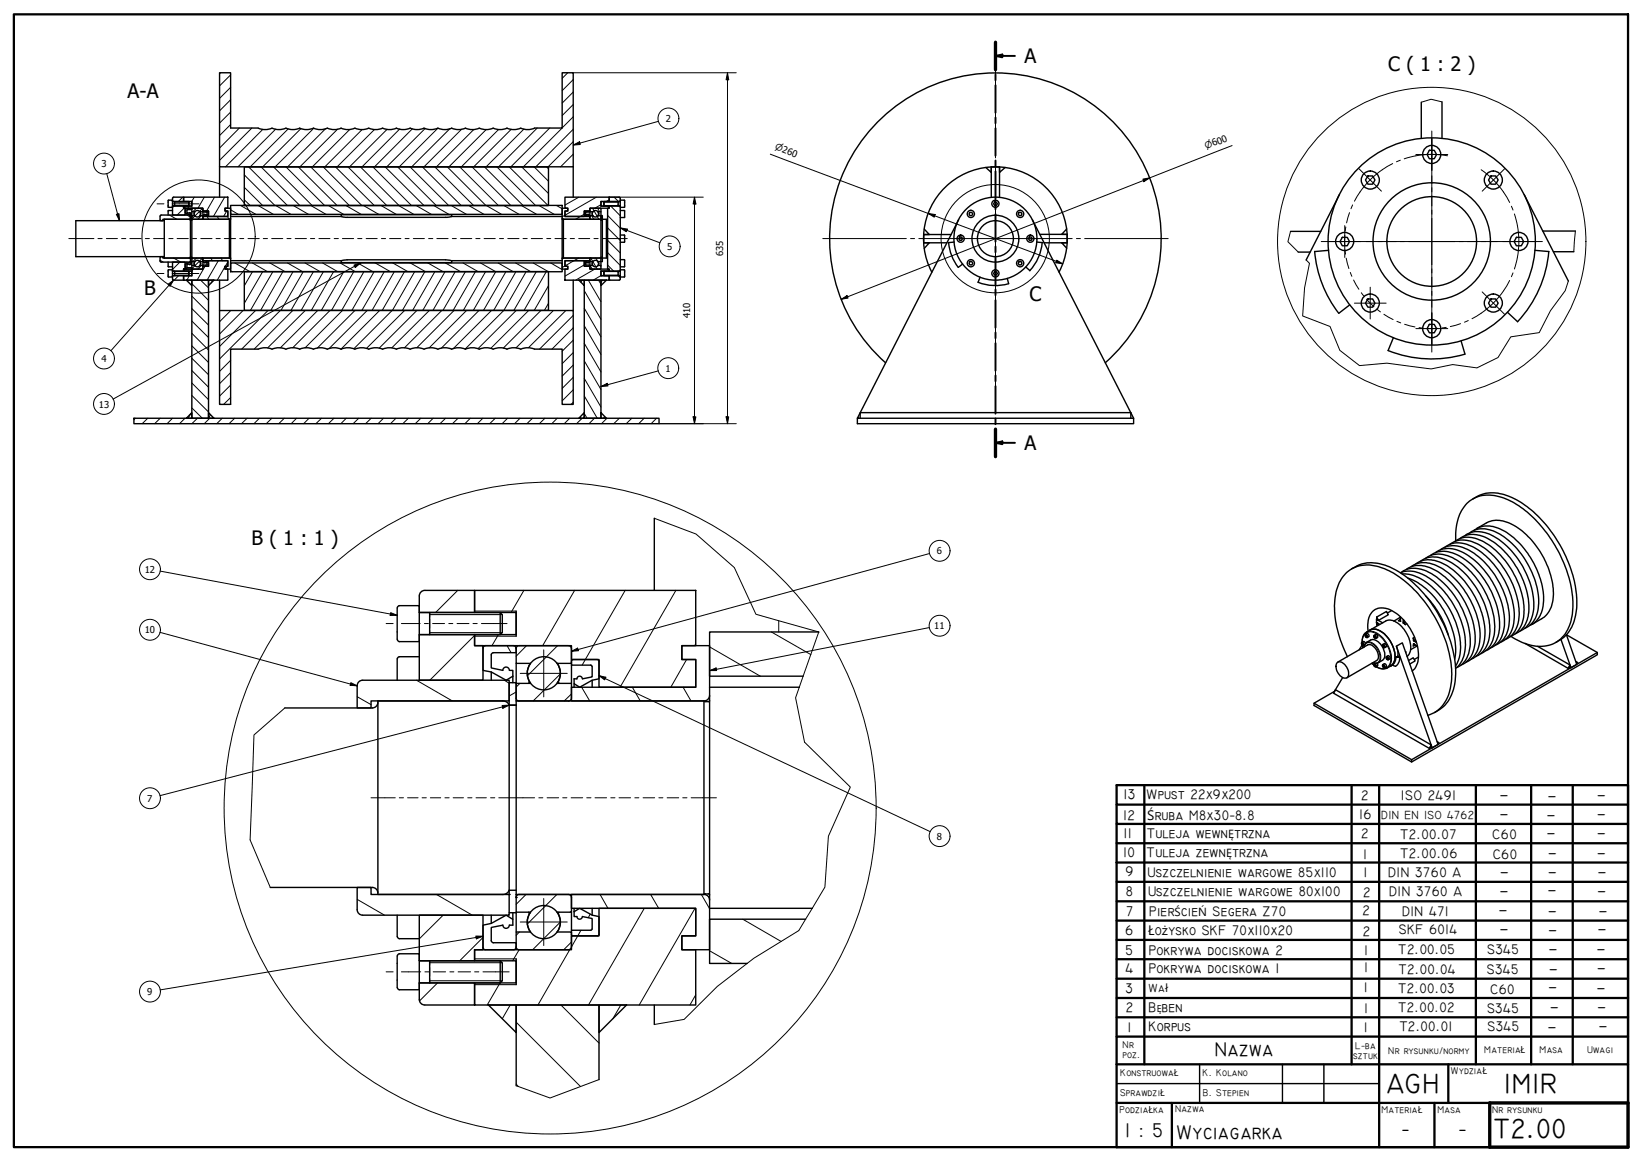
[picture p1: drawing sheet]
<svg xmlns="http://www.w3.org/2000/svg" width="594mm" height="420mm" viewBox="0 0 594 420" stroke-linecap="round" stroke-linejoin="round" font-family="sans-serif">
<!-- layer: Kreskowanie (ISO) -->
<g fill="none" stroke="#000" stroke-width=".36">
<path d="M79.7 26.3l-.3 .3M83.4 36.1l-4 4M83.4 31.6l-4 4M83.4 27.1l-4 4M205.4 26.3l-2 2.1M207.4 37.8l-4 4M207.4 33.3l-4 4M207.4 28.8l-4 4M83.4 45.1l-4 4M83.4 40.6l-4 4M86.6 46.3l-7.2 7.3M91.1 46.3l-11.7 11.7"/>
<path d="M95.1 46.8l-13.5 13.6M99.7 46.8l-13.6 13.6M104.3 46.7l-13.7 13.7M108.9 46.5l-13.8 13.9M113.5 46.4l-13.9 14M117.9 46.5l-13.8 13.9M122.1 46.8l-13.6 13.6M126.6 46.8l-13.6 13.6M131 46.9l-13.5 13.5M135.5 46.8l-13.5 13.6M140.1 46.8l-13.6 13.6M144.6 46.7l-13.6 13.7"/>
<path d="M149.2 46.6l-13.7 13.8M153.9 46.5l-13.9 13.9M158.4 46.4l-13.9 14M162.8 46.6l-13.8 13.8M167 46.8l-13.6 13.6M171.4 46.8l-13.5 13.6M175.9 46.9l-13.5 13.5M180.4 46.8l-13.5 13.6M185 46.8l-13.6 13.6M189.5 46.7l-13.6 13.7M194.4 46.3l-14 14.1M198.9 46.3l-14.1 14.1"/>
<path d="M207.4 51.3l-9.1 9.1M207.4 55.8l-4.6 4.6M207.4 46.8l-13.5 13.6M207.4 42.3l-18 18.1M57.9 79.5l.5 .4M61.3 77.8l2.6 1.6M62.9 74.5l-.5 .5M66.1 71.4l-1.6 1.5M66.6 71.4l-.2 .3M66.6 75.4l-2.5 2.4M67.7 77.8l1.2 .8M68.5 74.5l-.6 .9"/>
<path d="M69.4 78.8l-.5 .4M70.3 71.4l-1 1.5M71.1 75.4l-1.3 1.2M72.8 78.1l-1.2 1.3M73.3 75.4l-3.8 3.8M73.9 71.4l-2.3 4M74 77.6l-.3 .5M74.9 78.3l.6 1.1M77.6 71.4l-3.1 5.4M78.6 78.3l.6 1.1M81.3 71.4l-4.1 6.9M82 76.4l-1.1 1.9"/>
<path d="M82.3 78.3l.6 1.1M83.4 75.9l2.8 1.7M87 74.3l5.6 3.3M88.4 72.3l2.2 2.1M88.4 67.8l6.7 6.6M88.4 63.3l11.1 11.1M90 60.4l14 14M93.3 74.3l5.6 3.3M94.5 60.4l14 14M99 60.4l14 14M99.7 74.3l5.6 3.3M103.5 60.4l14 14"/>
<path d="M106 74.3l5.6 3.3M107.9 60.4l14.1 14M112.4 74.3l5.6 3.3M112.5 60.4l13.9 14M117 60.4l13.9 14M118.7 74.3l5.6 3.3M121.4 60.4l14 14M125.1 74.3l5.6 3.3M125.9 60.4l14.1 14M130.4 60.4l14 14M131.4 74.3l5.6 3.3M134.9 60.4l14 14"/>
<path d="M137.8 74.3l5.6 3.3M139.4 60.4l14 14M143.9 60.4l14 14M144.1 74.3l5.6 3.3M148.4 60.4l14 14M150.5 74.3l5.6 3.3M152.8 60.4l14.1 14M156.8 74.3l5.6 3.3M157.4 60.4l14 14M161.9 60.4l13.9 14M163.2 74.3l5.6 3.3M166.4 60.4l13.9 14"/>
<path d="M169.5 74.3l5.6 3.3M170.8 60.4l14 14M175.3 60.4l14 14M175.9 74.3l5.6 3.3M179.8 60.4l14 14M182.2 74.3l5.6 3.3M184.3 60.4l14 14M188.6 74.3l5.6 3.3M188.8 60.4l9.6 9.6M193.3 60.4l5.1 5.2M194.9 74.3l5.6 3.3M197.8 60.4l.6 .7"/>
<path d="M201.3 74.3l2.1 1.2M207.4 60.2l-.1 .2M209.4 71.4l-5 2.8M211.4 77.5l-3.1 1.9M211.5 76.4l.4 .5M212.7 77.6l.5 .5M214.1 78.1l.7 1.3M214.4 75.4l2.3 4M215.8 71.4l-12.4 7.1M216.2 75.4l.7 1.2M217.4 74.1l-2.2 1.3M217.4 78.7l.5 .3"/>
<path d="M219.8 78l4.6 4.6M220.4 72.3l-1.1 .6M220.9 74.5l3.5 3.6M222.2 71.4l1.6 1.5M57.9 94.2l1.2 .6M62.8 93.4l2.6 1.4M64.6 99.7l-1.5 1.7M65.1 94.8l-2.7 2.7M66.4 98l-.2 .1M67 96.4l.6 1M68.5 99.7l-.9 1.8M69.9 97.4l-.5 .8"/>
<path d="M71.1 93.4l-1.3 1.3M72.8 96.1l-1.2 1.3M73.3 93.4l-3.8 3.8M74.4 95.9l-3.1 5.5M75.1 94.8l-.2 .3M76.3 93.4l.5 .9M79 94.3l-4.1 7.1M79.9 93.4l.6 .9M81.4 96.5l-2.8 4.9M81.7 96.4l.5 1M82.4 94.8l-.9 1.6M83.4 98l.7 .3"/>
<path d="M85 95.2l5.5 3.1M91.3 95.2l5.5 3.1M91.4 98.3l-3 5.1M95.1 98.3l-6.7 11.5M97.7 95.2l5.5 3.1M98.7 98.3l-8.1 14M102.4 98.3l-8.1 14M104 95.2l5.5 3.1M106 98.3l-8 14M109.7 98.3l-8 14M110.4 95.2l5.5 3.1M113.4 98.3l-8.1 14"/>
<path d="M116.7 95.2l5.5 3.1M117 98.3l-8 14M120.7 98.3l-8.1 14M123.1 95.2l5.5 3.1M124.4 98.3l-8.1 14M128 98.3l-8 14M129.4 95.2l5.5 3.1M131.7 98.3l-8.1 14M135.4 98.3l-8.1 14M135.8 95.2l5.5 3.1M139.1 98.3l-8.2 14M142.1 95.2l5.5 3.1"/>
<path d="M142.7 98.3l-8.1 14M146.4 98.3l-8.1 14M148.5 95.2l5.5 3.1M150.1 98.3l-8.1 14M153.7 98.3l-8.1 14M154.8 95.2l5.5 3.1M157.4 98.3l-8.1 14M161 98.3l-8 14M161.2 95.2l5.5 3.1M164.7 98.3l-8 14M167.5 95.2l5.5 3.1M168.4 98.3l-8.1 14"/>
<path d="M172 98.3l-8 14M173.9 95.2l5.5 3.1-8.1 14M175.7 98.3l-8.1 14M180.2 95.2l5.5 3.1M183.1 98.3l-8.2 14M186.6 95.2l5.5 3.1M186.7 98.3l-8.1 14M190.4 98.3l-8.1 14M192.9 95.2l5.5 3.1M194.1 98.3l-8.2 14M197.7 98.3l-8.1 14M199.3 95.2l4.1 2.4"/>
<path d="M209.4 93.4l-6 3.4M211.4 95.9l-7 4M211.9 94.8l.2 .2M213 95.9l.4 .4M213.5 96.1l.7 1.3M213.7 93.4l2.4 4M215.2 97.4l-6.9 4M215.6 93.4l.9 1.6M217.2 96.1l.2 .4M217.4 99.7l-2.8 1.7M219.8 82.5l4.6 4.5M219.8 95.9l2.3 2.2"/>
<path d="M219.8 91.4l4.6 4.7M219.8 87l4.6 4.5M220.4 98l-.2 .1M223.6 99.7l.8 .9M69.4 116.2l6 6M69.4 111.7l6 5.9M69.4 107.2l6 6M69.4 102.7l6 6M72.6 101.4l2.8 2.8M77 101.4l-.6 .9M82.4 101.1l-.1 .3M83.5 112.4l-4.1 4"/>
<path d="M87.9 112.4l-8.5 8.5M92.5 112.4l-13.1 13M97 112.4l-17.6 17.5M101.4 112.4l-14 13.9M105.9 112.4l-14 13.9M110.4 112.4l-13.6 13.5M114.9 112.4l-13.5 13.5M119.4 112.4l-13.5 13.4M123.9 112.4l-13.5 13.5M128.4 112.4l-13.6 13.6M132.8 112.4l-13.7 13.8M137.4 112.4l-14 13.9"/>
<path d="M141.9 112.4l-13.9 13.8M146.4 112.4l-13.8 13.7M150.8 112.4l-13.6 13.6M155.3 112.4l-13.6 13.5M159.8 112.4l-13.5 13.5M164.3 112.4l-13.5 13.4M168.8 112.4l-13.5 13.5M173.3 112.4l-13.6 13.6M177.8 112.4l-13.8 13.8M182.2 112.4l-13.9 13.9M186.8 112.4l-13.9 13.8M191.3 112.4l-13.8 13.7"/>
<path d="M195.7 112.4l-13.6 13.6M198.4 103.4l-5.1 8.9M198.4 109.8l-1.4 2.5M200.2 112.4l-13.5 13.5M204.7 112.4l-13.5 13.4M207.4 118.7l-7.7 7.6M207.4 114.2l-12.2 12.1M210.6 101.4l-.4 .7M211.4 117.9l6 10.3M211.4 111.5l6 10.4M211.4 105.2l6 10.3M212.9 101.4l4.5 7.8"/>
<path d="M216.5 101.4l.9 1.4M217.9 101.4l-.5 .9M220.4 101l.3 .4M69.4 138.6l6 6M69.4 134.1l6 6M69.4 129.6l6 6M69.4 125.1l6 6.1M69.4 120.6l6 6.1M83.4 134.9l-4 4M83.4 139.4l-4 4M83.4 130.4l-4 4M207.4 132.1l-4 4"/>
<path d="M207.4 127.6l-4 4M207.4 136.6l-4 4M207.4 123.1l-4 4M211.4 136.9l6 10.4M211.4 130.6l6 10.3M211.4 124.2l6 10.4M49 151.4l-.5 .5M53.5 151.4l-2.1 1.9M58 151.4l-2.1 1.9M62.4 151.4l-1.9 1.9M66.9 151.4l-1.9 1.9M69 149.8l-.9 1.6"/>
<path d="M69.4 147.6l3.8 3.8M69.4 143.1l6 6M71.4 151.4l-2 1.9M75.9 151.4l-2 1.9M76.1 150.1l-.7 1.3M80.4 151.4l-2 1.9M83.4 143.9l-2.5 2.4M84.9 151.4l-2 1.9M89.4 151.4l-2 1.9M93.9 151.4l-2 1.9M98.4 151.4l-2.1 1.9M102.9 151.4l-2.1 1.9"/>
<path d="M107.3 151.4l-2 1.9M111.8 151.4l-1.9 1.9M116.3 151.4l-2 1.9M120.8 151.4l-2 1.9M125.3 151.4l-2 1.9M129.8 151.4l-2 1.9M134.3 151.4l-2 1.9M138.7 151.4l-1.9 1.9M143.3 151.4l-2 1.9M147.8 151.4l-2.1 1.9M152.3 151.4l-2.1 1.9M156.7 151.4l-2 1.9"/>
<path d="M161.2 151.4l-2 1.9M165.7 151.4l-2 1.9M170.2 151.4l-2 1.9M174.7 151.4l-2 1.9M179.2 151.4l-2 1.9M183.6 151.4l-1.9 1.9M188.2 151.4l-2 1.9M192.7 151.4l-2.1 1.9M197.2 151.4l-2.1 1.9M201.6 151.4l-2 1.9M206.1 151.4l-1.9 1.9M207.4 145.6l-.8 .7"/>
<path d="M207.4 141.1l-4 4M210.6 151.4l-2 1.9M211.4 149.6l1 1.8M211.4 143.3l4.7 8.1M211.4 150.7l-.3 .7M215.1 151.4l-2 1.9M218.8 150.7l-.4 .7M219.6 151.4l-2 1.9M224.1 151.4l-2 1.9M228.6 151.4l-2 1.9M233 151.4l-1.9 1.9M237.6 151.4l-2 1.9"/>
<path d="M165.6 213.7l-8 8M189.5 213.7l-4.6 8M207.9 213.7l-11.6 20M226.2 213.7l-15.6 27M244.5 213.7l-20.2 35M171.7 230l-16.2 16.2M180.3 229.7l-2.3 4M183.5 233.7l1.4 2.5M190.5 233.7l-3.7 3.8M201.7 233.7l-10.9 10.9M206.8 239.9l-.3 .2M248.4 238.7l-5.7 10"/>
<path d="M251.7 233l-.4 .7M256.7 234.1l18.4 10.6M279.1 228.7l14.3 8.2M129.2 252.1l5 2.9M150.7 246.2l12.9 7.5M182.4 246.2l1.8 1M186.8 250.4l-2.6 1.5M188.1 247.3l-1.3 1.3M202.7 243.9l-9.8 9.8M206.8 251.1l-2.6 2.6M207.7 245.7h.1M210.4 248.7l3 5"/>
<path d="M228.8 248.7l2.8 5M247.1 248.7l2.9 5M129.2 325.5l9.9 5.7M157.9 323.7l13 7.5M160.3 331.2l-8.6 8.6M174.8 339.3l-8.5 8.4M187.9 337.3l-1.1 1.2M190.3 323.7l-3.5 3.6M201.5 323.7l-10.7 10.7M202.7 333.7l-10 10M206.8 329.7l-.5 .4M210.2 336.7l-3.4 6"/>
<path d="M213.6 330.8l-.7 1.3M217.1 323.7l2.9 5M233.1 328.7l-20.2 35M235.4 323.7l2.9 5M251.5 328.7l-20.2 35M253.7 323.7l3 5.1M268.7 332.7l13.9 8M158.3 355.7l-6.5 6.5M180.9 355.7l-4.6 8M187.8 343.7l-2.3 4M206.1 343.7l-11.5 20M206.8 340.9l-2.8 2.8"/>
<path d="M246.7 343.3l.3 .4M256.7 344.1l8 4.6M184.6 363.7l-2.9 5M186.8 369.9l23.3 23.3M202.9 363.7l13.8 13.8M224.6 363.7l-2.9 5M251.7 360l-2.1 3.7M186.8 392.3l.8 .9"/>
</g>
<!-- layer: Widoczne (ISO) -->
<g fill="none" stroke="#000" stroke-width=".51">
<path d="M514.2 37v13.1M521.7 36.9v13.2M93.4 46.3h-10v-20h-4v34.1h128v-34.1h-4v20h-10M93.4 46.4l1.4 .4h2.2a2.56 2.56 0 0 1 2.8 0h2.2l1.4-.4M103.5 46.4l1.4 .4h2.1a2.46 2.46 0 0 1 2.8 0h2.2a2.56 2.56 0 0 1 2.8 0h2.2a2.56 2.56 0 0 1 2.8 0h2.2l1.4-.4M123.4 46.4l2.9 .5 2.1-.5M128.4 46.4l1.4 .4h2.2a2.56 2.56 0 0 1 2.8 0h2.2l1.4-.4M138.4 46.4l2.9 .5 2.1-.5M143.4 46.4l1.4 .4h2.2a2.56 2.56 0 0 1 2.8 0h2.2a2.56 2.56 0 0 1 2.8 0h2.2l1.4-.4M158.4 46.4l2.9 .5 2.1-.5M163.4 46.4l1.4 .4h2.2a2.56 2.56 0 0 1 2.8 0h2.2a2.56 2.56 0 0 1 2.8 0h2.2a2.56 2.56 0 0 1 2.9 0h2.1a2.46 2.46 0 0 1 2.8 0h2.2a2.56 2.56 0 0 1 2.8 0h2.2l1.4-.4M517.1 54.4h1.8l.8 1.5-.8 1.5h-1.8l-.8-1.5z"/>
<path d="M58.3 77.8h10.6v1.6h-10v.5h-1v-1.7l.4-.4M59 79.9h-31.6v13h31.6M59.4 79.4l-.4 .5M62.4 72.9h.1M62.4 74.5h4v.9h.6v2.4h-4.6zM62.4 72.9v-.5l-1.6 .2 .1 2.4h1.5v-.4M62.4 72.9h5.9l.1 .2-.1 1.4h-5.9M62.4 76.2h-1.5l-.1 1.6M62.5 74.5l-.1 .1M62.8 71.4l-.4 .4v1.1h4v-1.5h-3.6M66.4 71.4h16v4h-1v1h1v1.9h-7v-1.9h-2v-1h-7v-.9h3v-1.6h-3zM67.2 75.4l-.2 1.7 1.7 .7 .5-.2"/>
<path d="M67.2 75.4h2.2v.5l-1.8 .1v.9l1.6 .2v.5M67.6 77.3v.5M68.9 79.7h.5M68.9 79.7v13.7M68.9 79.6l-.4-.2h-9.1v14h9.1l.4-.4 .5 .1M69.2 77.6v.4M69.4 79.4v15.3h1.1l-.3 .7 .3 .7h-1.1l.1 1.2h3.8l.1-1.2h-1.1l.3-.7-.3-.7h1.1v-1.1M69.4 79.4v-1.4h-.5v1.7M69.4 72.9v1.8M69.4 76.6v1.4M69.4 79.4h13.6M69.6 79.4l-.2-.2v-1.1h1.1l-.3-.7 .3-.8h-1.1v-1l.3-.2h3.6l.1 1.2h-1.1l.3 .8-.3 .7h1.1v1.1l-.2 .2"/>
<path d="M70.4 78l-.1 .1M72.4 78l.1 .1M73.4 76.8v1.3M73.6 78.1v.2M73.8 77.7l.2-.2 .2 .2M73.9 77.8h-.3v.3l.4 .2 1.4-.5v-1.4h-2v.4h1.5v.8l-.7 .2M74.9 77.8v.5M79.4 60.4v11M83.4 79.3l-.4 .1 .1 13.9M83.4 74.3h120v3.3h-120zM83.4 78.3v-2.9h-2v1h1v1.9h-9v1.1h9.6M83.4 78.3v16"/>
<path d="M83.4 78.3h40M83.4 78.9l-.4 .5M88.4 60.4h110v14h-110zM123.4 78.3l1.6 .4h36.9l1.5-.4M123.4 78.3l.2-.6h39.7l.1 .6M163.4 78.3h40M203.4 78.9l.4 .5M203.4 78.3v-2.9h2v1h-1v1.9h9v1.1h-9.6M203.4 78.3v16M203.4 79.3l.3 .1M203.8 79.4h-.1M203.8 79.4h13.6"/>
<path d="M203.8 79.4v14M203.8 79.4h.1M204.4 71.4h16v1.5h-3v1.6h3v.9h-7v1h-2v1.9h-7v-1.9h1v-1h-1zM207.4 60.4v11M211.4 76.4v1.4l1.4 .5 .4-.2M211.9 77.8v.5M212.6 77.7l.2-.2 .2 .2M213 77.8l.2 .3M213.2 78.1v.2M213.3 76.4l-1.8 .1M213.3 76.4l.1 .4h-1.5v.8l.7 .2M213.4 76.8v1.3"/>
<path d="M214.4 78l-.1 .1M216.4 76.6l.2 .8-.2 .7M216.4 76.6h1v-1.2h-3.9l-.1 1.2h1l-.2 .8 .3 .7h-1.1v1.1l.2 .2M216.4 78.1h1l-.2 1.3M216.4 78l.1 .1M217.4 79.4v15.3h-1M217.4 79.4v-1.4h.5v1.4M217.4 72.9v1.8M217.4 76.6v1.4M217.4 79.7h.5M217.9 79.4v15.3h-.5v1.4M217.9 79.4h1.5v14h-1.5"/>
<path d="M220.4 74.5h4v23.6h-4v-.7h-.6v-22h.6zM224 71.4l.4 .4v1.1h-4v-1.5h3.6M224.4 74.5v.1M224.4 72.9v-.5l1.6 .2-.1 2.4h-1.5v-.4M224.4 72.9h-5.8l-.2 .2 .2 1.4h5.8M224.4 76.2l1.6 .1-.1 2.4h-1.5M224.4 72.9h.1M346.8 79.5l-36.6 71.9h99.9v1.9h-99.9v-1.9M350.9 76.9h.7l.4 .5-.4 .6h-.7l-.3-.6zM358.6 60.4h3v11M358.6 60.4v2l-1.9-1.8M358.6 60.4v11"/>
<path d="M359.9 73.1h.6l.4 .7-.4 .5h-.6l-.4-.5zM361.6 60.4v2l2.1-1.8M368.7 76.9h.7l.4 .5-.4 .6h-.7l-.3-.6zM373.5 79.5l36.6 71.9M484.6 70.4l-12 23.7M494.9 63.7h1.7l.9 1.4-.9 1.6h-1.7l-.9-1.6zM539.4 63.7h1.7l.9 1.4-.9 1.6h-1.7l-.9-1.6zM551.4 70.4l16 31.3M58.3 94.8h10.6v-1.4h-10v-.5h-1v1.5l.4 .4M59 92.8l.4 .4M60.8 97.8l1.6-.2v.5M60.8 97.8l.1 2.4h1.5v-.4"/>
<path d="M60.8 94.8l.1 1.7 1.5 .1M62.4 98.1h.1M62.4 94.8h4.6v2.6h-.6v.7h-4zM62.4 98.1h5.9l.1 .2-.1 1.4h-5.9M62.5 99.7l-.1 .1M66.4 97.4h7v-1h2v-2.1h7v2.1h-1v1h1v4h-16v-1.7h3v-1.6h-3zM67.6 94.8v.7M68.5 95.5l-.9 .2 .1 1.1 1.7 .1v.4l-2.2 .1M68.5 95.6l.2 .2 .2-.2M68.9 94.7h.5v1.4M69 95.5l.2-.3-.5-.4-1.7 .7 .2 1.9M69.2 94.7v.5"/>
<path d="M69.4 98v1.9M69.4 93.4h13.6M69.6 93.3l-.2 .2M70.3 94.7l.1 .1M72.5 94.7l-.1 .1M73.2 93.3l.2 .2M73.4 94.7v1.2M73.6 94.6v.4l.4 .2 .2-.3 .7 .2v.8M73.6 94.6l.4-.3 1.4 .7v1.3h-2v-.4l1.5-.1M73.6 94.3v.3M74.9 94.3v.5M83 93.4h-9.6v.9h9v2.1h-1v1h2v-3.1"/>
<path d="M83 93.3l.4 .4M83 93.3l.4 .1M83.4 95.2h120v3.1h-120zM83.4 94.3h40M88.4 98.3h110v14h-110zM123.4 94.3l2-.3h36l2 .3M123.4 94.3l.2 .7h39.7l.1-.7M163.4 94.3h40M203.7 93.3l-.3 .1M203.7 93.3h.1M203.8 93.3v.1M203.8 93.3l-.4 .4"/>
<path d="M203.8 93.4h9.6v.9h-9v2.1h1v1h-2v-3.1M203.8 93.4h13.6M204.4 94.3h7v2.1h2v1h7v.7h-3v1.6h3v1.7h-16v-4h1v-1h-1zM211.5 96.3l1.8 .1M211.9 95.9v-.8l.7-.2 .2 .3 .4-.2v-.4l-.4-.3-1.4 .7v1.2M211.9 94.3v.5M211.9 95.8l1.5 .1-.1 .5M213.2 94.3v.3M213.4 93.6v1.1h1l-.2 .7 .3 .7h-1.1l.1 1.2h3.9v-1.2h-1M213.4 94.7v1.2M213.6 93.3l-.2 .2M214.3 94.7l.1 .1"/>
<path d="M216.4 94.7l.2 .7-.2 .7M216.5 94.7l-.1 .1M217.2 93.3l.2 .2M217.4 98v1.9M217.4 93.1h.5M224.4 99.7v.1M224.4 98.1h-5.8l-.2 .2 .2 1.4h5.8M224.4 85.1h1.6v2.4M224.4 94l1.6 .1-.1 2.4-1.5 .1M224.4 98.1h.1M226 87.5l-1.6 .2M226 97.8l-.1 2.4h-1.5v-.4"/>
<path d="M226 97.8l-1.6-.2v.5M334.2 87.9h2l-1.8 2M334.2 87.9h8.4M334.4 82.9l1.8 2h-2M337.1 98.5a26 26 0 0 1 23-38.1 26 26 0 0 1 23.1 38.1M344.1 84.9h-9.9v3M345.2 87.6l-2 .2a17 17 0 0 0 3.5 8.9l1.6-1.2M347.2 85.8h.7l.3 .5-.3 .7h-.7l-.3-.7zM350.9 94.7h.7l.4 .6-.4 .6h-.7l-.3-.6zM359.9 98.3h.6l.4 .7-.4 .5h-.6l-.4-.5zM368.7 94.7h.7l.4 .6-.4 .6h-.7l-.3-.6zM371.2 96.6l1.4 1.4"/>
<path d="M372.4 85.8h.7l.3 .5-.3 .7h-.7l-.3-.7zM375.1 87.6l2 .2a17 17 0 0 1-4.6 10.2M376.2 84.8h9.9v3.1h-8.3M386 82.8l-1.9 2h2M386.1 87.9h-2l1.9 1.9M466.9 83.7h10.9M469.7 91.2h4.3M480.7 90.6l-5.1 .4a42.5 42.5 0 0 0 8.7 22.3M485.6 85.9h1.8l.9 1.5-.9 1.5h-1.8l-.8-1.5zM548.6 85.9h1.8l.8 1.5-.8 1.5h-1.8l-.8-1.5zM555.4 90.6l5 .4M558.2 83.6h11.8"/>
<path d="M560.4 91a42.5 42.5 0 0 1-11.3 25.4M562 91.1h7.4M62.8 101.4l-.4-.4v-1.3h4v1.7h-3.6M67.4 101.4h2v2zM69.4 101.4h6v50h-6zM75.4 101.4h2l-2 2zM79.4 101.4v11M207.4 101.4v11M209.4 101.4h2v2zM211.4 101.4h6v50h-6zM217.4 101.4h2l-2 2zM224 101.4l.4-.4v-1.3h-4v1.7h3.6"/>
<path d="M354.6 100.3l-.8 1.8a17 17 0 0 0 11.1 .6l-.5-1.9M488.3 110.3l-3.9 3.1M494.9 108.2h1.7l.9 1.5-.9 1.5h-1.7l-.9-1.5zM517.1 117.4h1.8l.8 1.5-.8 1.5h-1.8l-.8-1.5zM539.4 108.2h1.7l.9 1.5-.9 1.5h-1.7l-.9-1.5zM545.4 113l3.7 3.4M103.4 126.4l-1.4-.5h-2.2a2.56 2.56 0 0 1-2.8 0l-1.4-.1-2.2 .5h-10v20h-4v-33.9h128v33.9h-4v-20h-10l-2.1-.5-1.5 .1a2.56 2.56 0 0 1-2.8 0h-2.2a2.46 2.46 0 0 1-2.8 0h-2.1a2.56 2.56 0 0 1-2.9 0h-2.2a2.56 2.56 0 0 1-2.8 0h-2.2a2.56 2.56 0 0 1-2.8 0h-2.2l-1.4 .5M123.4 126.4l-1.4-.5h-2.2a2.56 2.56 0 0 1-2.8 0h-2.2a2.56 2.56 0 0 1-2.8 0h-2.2a2.46 2.46 0 0 1-2.8 0h-2.1l-1.4 .5M128.4 126.4l-2.9-.6-2.1 .6M138.4 126.4l-1.4-.5h-2.2a2.56 2.56 0 0 1-2.8 0h-2.2l-1.4 .5M143.4 126.4l-2.8-.6-2.2 .6M158.4 126.4l-1.4-.5h-2.2a2.56 2.56 0 0 1-2.8 0h-2.2a2.56 2.56 0 0 1-2.8 0h-2.2l-1.4 .5"/>
<path d="M163.4 126.4l-2.8-.6-2.2 .6M320.4 131.3a60 60 0 0 1-3.5-86.5 60 60 0 0 1 86.5 0 60 60 0 0 1-3.5 86.5M504.1 122.2l-1.9 4.7a42.5 42.5 0 0 0 27.8 1.3M528.6 123.4l1.4 4.8M48.5 151.4h189.9v1.9h-189.9zM69.4 149.3v2.1h-2zM75.4 149.3l2 2.1h-2zM211.4 149.3v2.1h-2zM217.4 149.3l2 2.1h-2zM311.2 151.4v-2.1h97.9v2.1M236.7 187.6v26.1M521.1 199a9.1 9.1 0 0 1 10.4 .1 31.3 31.3 0 0 1 14.6 25.4 9.1 9.1 0 0 1-5.1 9"/>
<path d="M522.9 198a9 9 0 0 1 9.7-.2 30.7 30.7 0 0 1 15.2 26.3 8.8 8.8 0 0 1-5 8.4M524.6 197a9 9 0 0 1 9.8-.2 30.7 30.7 0 0 1 15.2 26.3 8.8 8.8 0 0 1-5 8.3M526.4 195.9a9 9 0 0 1 9.8-.2 30.5 30.5 0 0 1 15.2 26.3 9 9 0 0 1-5 8.4M526.7 195.7a16.9 16.9 0 0 1 5-14.4 13.7 13.7 0 0 1 14.7 0 44.4 44.4 0 0 1 19.1 21.9 34.4 34.4 0 0 1 2.8 22 11.5 11.5 0 0 1-15.5 8l-2.3-.8-3.8-2.1M528.2 194.9a9.4 9.4 0 0 1 11 .5 30.6 30.6 0 0 1 13.9 25.6 9 9 0 0 1-5 8.4M530 193.9a9.4 9.4 0 0 1 11 .5 30.8 30.8 0 0 1 13.9 26.3 8.8 8.8 0 0 1-5 7.7M531.7 192.9a9.1 9.1 0 0 1 10.4 .1 30.7 30.7 0 0 1 14.5 26 9 9 0 0 1-5 8.4M532.9 180.6a14 14 0 0 1 15-.1 45.9 45.9 0 0 1 20.9 26.8 28 28 0 0 1-.2 19.7 12.1 12.1 0 0 1-5.7 5.5M533.5 191.8a9.8 9.8 0 0 1 11 .5 31 31 0 0 1 13.9 25.7 9 9 0 0 1-5 8.4M534.4 191.2l3.4-2a11 11 0 0 1 11.5 1.9 30.8 30.8 0 0 1 12.7 24.8 9.6 9.6 0 0 1-4.2 8l-3.4 2M153.7 213.7l-1.4 .5-.6 1.5M153.7 213.7h18v8h-20v-6"/>
<path d="M171.7 213.7h80v20h-5v5h5v10h-35v-10h-9.9v-5h-35.1v-4h15.1v-8h-15.1zM489 205.8a14.6 14.6 0 0 1 15.9 .4 46.5 46.5 0 0 1 21.8 37.7 14.7 14.7 0 0 1-7.7 14M506.7 207.3a11.1 11.1 0 0 1 11 2.4 31.1 31.1 0 0 1 12.5 24.3l-.1 .7a9.1 9.1 0 0 1-3.5 7.2M507 207.2a9.5 9.5 0 0 1 11 .4 31 31 0 0 1 13.9 26.4 8.8 8.8 0 0 1-5 7.7M507.3 207.7a17.5 17.5 0 0 1 13.2 7.2 29.3 29.3 0 0 1 7.8 21.7l-.7 2.5-1 2M508.8 206.1a9.7 9.7 0 0 1 10.9 .5 30.8 30.8 0 0 1 14 26.4 8.7 8.7 0 0 1-5.1 7.6M509.3 209.2a27.1 27.1 0 0 1 14.8 15.1 23.6 23.6 0 0 1 2.2 14.2M510.5 205.1a9.7 9.7 0 0 1 11 .5 31 31 0 0 1 13.9 25.6 9 9 0 0 1-5 8.4M512.3 204.1a9.8 9.8 0 0 1 11 .5 31 31 0 0 1 13.9 25.6 9 9 0 0 1-5 8.4M514 203.1a9.7 9.7 0 0 1 11 .5 30.9 30.9 0 0 1 14 25.6 9 9 0 0 1-5 8.4M515.8 215.6a34.8 34.8 0 0 1 8.1 14.1M515.8 202a9 9 0 0 1 10.4 .2 30.4 30.4 0 0 1 14.5 26.7 8.8 8.8 0 0 1-5 7.7"/>
<path d="M517.6 201a8.9 8.9 0 0 1 9.7-.2 30.4 30.4 0 0 1 15.2 27.1 8.6 8.6 0 0 1-5 7.6M519.4 200a9.1 9.1 0 0 1 10.3 .1 31.2 31.2 0 0 1 14.6 26.1 9.3 9.3 0 0 1-4.5 8.1l-.6 .2M151.7 229.7h20v4h3.1v12.5h-23.1zM151.7 237.7h-7.1l-.6 .2-.2 .6-.1 7.7M151.8 221.7l-.1-2.5h-7.1l-.8 .5-.1 11.7 .3 .6 .6 .2h7.1v-2.4M151.8 229.7l-.1 .1M151.8 221.7h29.2l.7 .8v6.4l-.7 .8h-29.2M174.8 234.5v8.1l2.9 .6 5.4 3 2.4-1.5M175.5 233.7h10.4M175.5 233.7l-.5 .3-.2 .5M178.5 236.2l-.5 .2-.3 .6v4.7l4.2 .9a1.17 1.17 0 0 1 1.2-1.2 1.17 1.17 0 0 1 1.2 1.2M185.9 233.7l.6 .3 .2 .5"/>
<path d="M186.8 234.8v5.3h5.1a6.1 6.1 0 0 0 .1 7.2h-5.2v5.3M186.8 234.5v1.7h-8.3M186.8 221.1v9.1M187.8 233.7l-.7 .2-.4 .9M187.8 233.7h17.8M205.6 233.7l.7 .2 .4 .5 .1 5.7h-5.2a6 6 0 0 1 0 7.2h5.2v5.3M206.8 239.2v1.5h6.9l.5 .5M216.2 238.7h-9l-.4 .5M216.2 238.7l.5 .5M216.7 239.2v6.5l-2.5 .5-4.5 2.5-2-1.3v-1.7h1a.98 .98 0 0 1 1-1 .98 .98 0 0 1 1 1M296.2 228.7h-39.5v16h33.9M483.8 239.8a2.28 2.28 0 0 1 3.2 1.3 3.1 3.1 0 0 1 .2 4.2 3.9 3.9 0 0 1-3.8-4.1z"/>
<path d="M484 239.6l10.8-6.2a3.6 3.6 0 0 1 3.8 3.3 1.96 1.96 0 0 1-.6 2.4l-10.7 6.2M487.5 237.7a37.1 37.1 0 0 1-4.1-23.3 11.5 11.5 0 0 1 16.1-9.1 36.9 36.9 0 0 1 17.5 14.6 43 43 0 0 1 8.1 26.6 13.3 13.3 0 0 1-7.3 11.9l-1.2 .5M492.8 232.6l.3 1.8M492.8 233.4l-1.1 1.8M492.9 232.8l.2 .1v.5l-.2-.1zM493 232.8l-.2 .2M493.1 232.9v.2M493.2 233.1l-.3 .2M493.5 234.2l.6-1.4 1.8-1.2a3.7 3.7 0 0 1 4.2 2.3 3.9 3.9 0 0 1 0 5.1l-2.1 1.1-1.2-.3M494 229.7l.7-.4 .7 .9-1 .5-.5-.5zM494 232.8l-.6-.7-.6 .4a.7 .7 0 0 0-.1 .7 .7 .7 0 0 0 .7 .4l.3-.2M494.2 229.8l.2 .7-.2-.1z"/>
<path d="M494.3 229.9l-.2 .1M494.4 230l.1 .2M494.5 230.2l-.3 .2M495 228.5a7.7 7.7 0 0 1 2.4-7.9 7.3 7.3 0 0 1 7.9 1.4 19.1 19.1 0 0 1 7.6 17.9 5.3 5.3 0 0 1-2 3M495.7 228l-1.3 .8a3.9 3.9 0 0 0-1.6 3.7M495.7 228a5.5 5.5 0 0 1 6.3 2.6 9.8 9.8 0 0 1 2.3 9.2l-1.1 1.2M495.7 228l5.6-3.2a4.8 4.8 0 0 1 5.7 1.8 10.3 10.3 0 0 1 3 9.7l-.9 1.3M497.1 230l.8-.4 .5 .4 .1 .6-.9 .5-.5-.6zM497.3 230.2l.3 .6-.3-.1zM497.4 230.2l-.2 .2M497.6 230.3v.2M497.6 230.5l-.3 .2"/>
<path d="M498 225.3v-1.2l2.3 1.3M498 225.3l.7 .4-.6 .5M498 225.3l.1 .9M498 225.3l1.2 .7M498.1 223.3l-.1 .8 .7 .4M498.1 223.3l3.5-2 .7 1.2-3.6 2M498.1 223.3l.6 1.2M498.8 225.8l-.7 .4M500.2 233.3l.8-.4 .5 .4 .1 .7-1 .4zM500.5 233.5l.3 .2v.5zM500.6 233.6l-.2 .1M500.7 233.7l.1 .1"/>
<path d="M500.8 233.8l-.3 .2M501.8 237.9l.4 .5-.2 .1-.2-.1zM501.9 238l-.3 .1M502 238l-.2 .4M503.5 221l-1.5 .8M505.1 237.8l.7-.3 .7 .4zM505.1 237.8l-.1 .8a2.82 2.82 0 0 1-1.3 2.1M505.2 233.8l.5 1.4 .1 2.3M505.2 233.8l2.2-1.2 12.9 36.8-2.1 1.2zM506 224.6l.7-.6v.8zM506.5 237.9a4.1 4.1 0 0 1-1.6 3.3l-1.2-.5M506.7 223.4l-2.4 1.4"/>
<path d="M506.7 224.8l.1 .1M506.7 223.2v1.6M507.6 225.4l.1 .1M507.7 225.5v-.9l.7 1.4M507.7 225.5l.7 .5M507.7 224.3v1.2M507.9 224.5l-.2 .1M508.5 235.9l.1 .3M509 225.7l-.6 .3M509.6 239.1l1.7-1.1 .7 1.2-2 1.1M511.3 230.9l.1 .9M511.3 230.9l.8 1.4"/>
<path d="M511.4 231.8l.7 .5 .2-.2M511.4 233l.7 .5-.8 .3zM511.4 231.8v.1M511.4 233l1.4 .8M511.4 231.8l1 .6M511.8 230.6l-.5 .3M512.7 233.8l-2.4 1.3M513.2 237.8l-1.5 .9M551.8 232.8l15.5 9.1M556.3 233.9l11.7 6.7M564.8 231.4l3.6 10.3 2.1-1.2-3.8-10.8 11.2 6.4v.9l-67.2 38.8M570.2 239.4l.7 .4-.5 .3"/>
<path d="M577.9 236.1l-67.2 38.8v.9l-35.3-20.5v-.8l7.4-4.3M103.1 256.2h31.6M129.8 246.8l1.4-.6h53v7.5h-50v2.5h-5v-8zM136.7 254.2l-.6 1.4-1.4 .6M177.7 243.2v3M181.9 253.7h-45.2v70h45.2M182 253.7l1.3 .4 1 1.1M184.2 255.2h2.6M184.2 255.2v68.5M184.3 242.6h1.2v2.1M185.5 244.7v2.4M186.7 252.6l.4 .9 .7 .2"/>
<path d="M186.8 253.7v-6.6h-2.6v8.1M186.8 253.7v76.4h5.1a6.1 6.1 0 0 0 .1 7.2h-5.2v5.3M186.8 240.1v7M186.8 253.7h67.9M191.6 246.7l-.3 .6M201.9 246.7l.3 .6M206.8 240.7v6.6M206.8 252.6l-.3 .7-.9 .4M207.7 247.4v1.3M214.2 241.2v3.8l-3.4 .7M214.2 246.2v2.5M255.2 253.9l-.5-.2v70l.5-.3"/>
<path d="M256.7 248.7v-15h-10v5h5v10h-44.9v5h47.9M256.7 248.7v80M256.7 248.7h32.5M256.7 253.5l-.2 .4h-1.3M256.7 251.7l-.6 1.4-1.4 .6M475.4 254.5l35.3 20.4M482.8 250.2h.1M485.8 245.2l-3 5M496.3 240.1l1.5 1.1M497.3 240.5l.3 .6-.3-.1zM497.4 240.5l-.2 .1M497.5 240l-.3 .2a.71 .71 0 0 0 0 .8 .71 .71 0 0 0 .6 .3l.7-.4-.3-.9"/>
<path d="M497.6 240.6v.2M497.6 240.8l-.3 .2M500.3 240.5l.5-.3 .7 .3 .1 .8-.6 .4a.76 .76 0 0 1-.7-1.2zM500.5 240.8l.3 .6-.4-.4zM500.6 240.8l-.2 .2M500.7 240.9l.1 .2M500.8 241.2l-.3 .1M503.2 241l-1.3 .7a3.7 3.7 0 0 1-4-.4M503.7 240.7l-.5 .3M568 240.6v.9l-.7 .4zM568 241.5l.4 .2M517.8 269.6v.8l-.7 .4z"/>
<path d="M517.8 269.6l-34.6-20-.7 1.3 34.6 19.9M517.8 270.4l.4 .2M519.9 268.4l.7 .4-.4 .3M97.8 321.2h36.9M129.2 329.2v-8h5v2.5h50v7.5h-53l-1.4-.6-.6-1.4M134.7 321.2l1.4 .5 .6 1.5M143.7 331.2l.1 7.7 .2 .6 .6 .2h7.1M151.7 331.2h23.1v12.5h-3.1v4h-20zM177.7 331.2v3M181.9 334.8l-4.2 .8v4.8l.3 .5 .5 .3M181.9 334.8a1.17 1.17 0 0 0 1.2 1.2 1.17 1.17 0 0 0 1.2-1.2M184.2 330.3h2.6"/>
<path d="M184.3 334.8h1.2v-2.1l-2.4-1.5-5.4 3-2.9 .6v8.1l.2 .6 .5 .2M185.5 330.3v2.4M186.8 322.2h-2.5l-1 1.1-1.3 .4M186.8 330.1v7.2M186.8 323.7h67.9M187.8 323.7l-.7 .2-.4 .9M191.3 330.1l.3 .6M202.2 330.1l-.3 .6M205.6 323.7l.7 .2 .5 .9v5.3h-5.2a6 6 0 0 1 0 7.2h5.2v5.3M206.8 330.1v6.6M207.7 329.9v1.8h1a.98 .98 0 0 0 1 1 .98 .98 0 0 0 1-1M207.7 329.9l2-1.2 4.5 2.5 2.5 .5v6.5l-.5 .5"/>
<path d="M207.7 328.7v1.2M210.8 331.7l3.4 .7v3.8M214.2 336.2l-.5 .5h-6.9v1.8l.4 .2h9M214.2 328.7v2.5M254.7 323.7h-47.9v5h44.9v10h-5v5h10v-15M254.7 323.7l1.4 .6 .6 1.4M255.2 323.5h1.1M256.3 323.4l.4 .5M256.7 328.7h37.2M291.5 332.7h-34.8v16h13.6M151.8 347.7l-.1-2.5h-7.1l-.8 .4-.1 11.8 .3 .5 .6 .3h7.1v-2.4M151.8 355.7l-.1 .1"/>
<path d="M151.8 347.7h29.2l.7 .8v6.4l-.7 .8h-29.2M171.7 343.7h35.1v-5h9.9v-10h35v10h-5v5h5v20h-80v-8h15.1v-8h-15.1zM175.5 343.7h10.4M178.5 341.2h8.3v1.7M186.7 342.6l.4 .9 .7 .2M186.7 342.9l-.2 .6-.6 .2M186.8 347v9.3M187.8 343.7h17.8M206.8 342.6l-.3 .6-.9 .5M153.7 363.7h18v-8h-20l.1 6.5 .9 1.2 1 .3M176.7 363.7h10.1v10zM216.7 363.7h10l-10 10z"/>
<path d="M236.7 363.7v7.1M216.7 390.7v-27h-29.9v29.2"/>
<circle cx="518" cy="55.9" r="3.3"/>
<circle cx="351.3" cy="77.4" r="1.3"/>
<circle cx="360.1" cy="73.7" r="1.3"/>
<circle cx="369.1" cy="77.4" r="1.3"/>
<circle cx="495.8" cy="65.2" r="3.3"/>
<circle cx="540.3" cy="65.2" r="3.3"/>
<circle cx="347.6" cy="86.4" r="1.3"/>
<circle cx="351.3" cy="95.3" r="1.3"/>
<circle cx="360.1" cy="86.4" r="15"/>
<circle cx="360.1" cy="86.4" r="8.5"/>
<circle cx="360.1" cy="98.9" r="1.3"/>
<circle cx="360.1" cy="86.4" r="6.5"/>
<circle cx="369.1" cy="95.3" r="1.3"/>
<circle cx="372.8" cy="86.4" r="1.3"/>
<circle cx="486.5" cy="87.4" r="3.3"/>
<circle cx="518" cy="87.4" r="37.5"/>
<circle cx="518" cy="87.4" r="21.2"/>
<circle cx="518" cy="87.4" r="16.2"/>
<circle cx="549.6" cy="87.4" r="3.3"/>
<circle cx="495.8" cy="109.7" r="3.3"/>
<circle cx="518" cy="118.9" r="3.3"/>
<circle cx="540.3" cy="109.7" r="3.3"/>
<circle cx="502.2" cy="238.1" r=".71"/>
</g>
<g fill="none" stroke="#000" stroke-width=".38">
<path d="M63.2 73.1h5.2M63.2 74.4h5.2M66.4 72.9h3M66.4 74.7h3M217.4 72.9h3M217.4 74.7h3M218.4 73.1h5.2M218.4 74.4h5.2M63.2 98.3h5.2M63.2 99.6h5.2M66.4 99.9h3M66.4 98h3"/>
<path d="M217.4 99.9h3M217.4 98h3M218.4 98.3h5.2M218.4 99.6h5.2M155.4 222.4h26.3M155.4 229h26.3M171.7 221.1h15.1M171.7 230.2h15.1M492.6 232.6l.6 .2 .2 .6a.55 .55 0 0 1-.7-.1 .55 .55 0 0 1-.1-.7zM492.8 232.5l.5 .1 .1 1M492.9 232.4a3.1 3.1 0 0 1 1.4-3.3 3.1 3.1 0 0 1 3.6 .2 10.7 10.7 0 0 1 5 10.8 3.1 3.1 0 0 1-4.9 1.2M493 233.5l.1 .9"/>
<path d="M493.6 234.1a1.79 1.79 0 0 1 1.3-1.6 1.79 1.79 0 0 1 1.9 .7 5.1 5.1 0 0 1 2.1 6.2 1.56 1.56 0 0 1-2.1 .4M494 229.8a.48 .48 0 0 1 .6 .2 .48 .48 0 0 1-.3 .7zM494 229.6l.7 .3v.8M494.4 228.8a4.8 4.8 0 0 1 5.6 1.7 10.3 10.3 0 0 1 3.1 9.8l-1.2 1.4M494.5 232.5a3.8 3.8 0 0 1 4.3 2.6 3.7 3.7 0 0 1-.1 4.7M497.1 230a.51 .51 0 0 1 .6 .3 .51 .51 0 0 1-.2 .7l-.4-.5zM497.2 229.9l.7 .5-.1 .7M500.2 233.5a.51 .51 0 0 1 .7 .2 .51 .51 0 0 1-.2 .7zM500.3 233.2l.7 .3v.9M501.6 237.8l.6 .2 .1 .5a.52 .52 0 0 1-.7 0 .52 .52 0 0 1 0-.7zM501.6 237.6l.7 .4v.7M496.4 240l.6 .6"/>
<path d="M497.1 240.3l.5 .2 .2 .4-.2 .4-.5-.3zM497.2 240.2l.7 .4-.1 .7M500.3 240.6l.4 .1a.48 .48 0 0 1 .4 .6 .48 .48 0 0 1-.6 .3 .48 .48 0 0 1-.3-.6zM500.3 240.5l.7 .3v.9M155.4 348.4h26.3M155.4 354.9h26.3M171.7 356.3h15.1M171.7 347h15.1"/>
</g>
<!-- layer: Widoczne (ISO) -->
<g fill="#000">
<circle cx="68.9" cy="93.4" r=".25"/>
<circle cx="69.4" cy="93.6" r=".25"/>
<circle cx="69.4" cy="94.7" r=".25"/>
<circle cx="217.4" cy="93.6" r=".25"/>
<circle cx="498" cy="225.3" r=".25"/>
<circle cx="511.4" cy="233" r=".25"/>
<circle cx="184.2" cy="323.7" r=".25"/>
<circle cx="186.8" cy="324.8" r=".25"/>
</g>
<!-- layer: Ukryte (ISO) -->
<g fill="none" stroke="#000" stroke-width=".38">
<path d="M63.2 72.9v.6M63.2 74v.5M223.6 72.9v.6M223.6 74v.5M63.2 98.1v.6M63.2 99.2v.5M223.6 98.1v.6M223.6 99.2v.5M155.4 221.7v1.6M155.4 224.1v3.2M155.4 228.1v1.6M155.4 347.7v1.6"/>
<path d="M155.4 350.1v3.2M155.4 354.1v1.6"/>
</g>
<!-- layer: Linia przerwania (ISO) -->
<path d="M521.7 36.9l-3.9-1-3.6 1.1M466.9 83.7l-.9 3.8 3.7 3.7M472.6 94.1l1.2 1.2-1.8 8.9-.7 10.1 9.9 3.9 3.6 8.6 7.1 5.5 9.9-.9 16 2.1 7.8-1.6 8.8 1.2 7.6-3.7 4.6-7.5 10.3-1.5 4.1-8 5.3-7.2 1.1-3.5M570 83.6l-.6 7.5M236.7 187.6l15.1 5.7 13.9 12.1 7.8 16.9 22.7 6.4v.3M296.2 228.7l-8.4 23.8 3.3 16.1 16.6 16.2-8 17.8-1.3 18.4-9.4 15.8-16.2 10-13.3 10.2-12 11.9-10.8 1.9M103.1 256.2l-11.2 9.8-1.4 38 7.3 17.2M216.7 390.7l-17.7 6.7-12.2-4.5" fill="none" stroke="#000" stroke-width=".36"/>
<!-- layer: Linia przekroju (ISO) -->
<g fill="none" stroke="#000" stroke-width=".7">
<path d="M360.2 15.3v10M360.2 20.2l2.4-.5v1zM360.2 27v2.1M360.2 30.8v10M360.2 20.2h7M360.2 42.5v2.1M360.2 46.4v10M360.2 58.1v2.1M360.2 62v9.9M360.2 73.6v2.1M360.2 77.5v10M360.2 89.2v2.1"/>
<path d="M360.2 93.1v9.9M360.2 104.8v2M360.2 108.6v10M360.2 120.3v2.1M360.2 124.2v10M360.2 135.9v2.1M360.2 139.7v10M360.2 151.4v2.1M360.2 155.3v10M360.2 160.3l2.4-.6v1.1zM360.2 160.3h7"/>
</g>
<path d="M360.2 15.3v10M360.2 155.3v10" fill="none" stroke="#000" stroke-width="1.2"/>
<path d="M360.2 20.2l2.4-.5v1zM360.2 160.3l2.4-.6v1.1z" fill="#000"/>
<!-- layer: Obramowanie detalu (ISO) -->
<g fill="none" stroke="#000" stroke-width=".36">
<circle cx="71.8" cy="85.6" r="20.5"/>
<circle cx="360.1" cy="86.4" r="19.6"/>
</g>
<!-- layer: Obramowanie (ISO) -->
<path d="M5 5.2h584v409.9h-584z" fill="none" stroke="#000" stroke-width=".83"/>
<g fill="none" stroke="#000" stroke-width=".83">
<path d="M404 291.2v7h185M404 298.2v7h185M414 284.1v101.1M489 284.1v101.1M499 284.1v131M534 284.1v101.1M554 284.1v101.1M569 284.1v101.1M589 291.2h-185v-7.1h185v28M404 305.2v69.9M404 312.1h185M404 319.1h185"/>
<path d="M589 312.1v73.1M404 326.2h185M404 333.2h185M404 340.1h185M404 347.1h185M404 354.2h185M404 361.2h185M404 368.2h185M589 375.1h-185v10.1M404 385.2h185v13.9M404 385.2v29.9h135M404 399.1h135"/>
<path d="M424 399.1v16M519 399.1v16M524 385.2v13.9"/>
</g>
<path d="M404 392.2h95M434 385.2v13.9M464 385.2v13.9M479 385.2v13.9" fill="none" stroke="#000" stroke-width=".51"/>
<path d="M539 399.1h50v16h-50z" fill="none" stroke="#000" stroke-width="1.2"/>
<!-- layer: Geometria szkicu (ISO) -->
<g fill="none" stroke="#000" stroke-width=".51">
<path d="M62.4 72.9v1.6M63.2 72.9v1.6M68.3 72.9v1.6M218.6 73v1.5M223.6 72.9v1.6M224.4 72.9v1.6M62.4 98.1v1.6M63.2 98.1v1.6M68.3 98.1v1.6M218.6 98.1v1.6M223.6 98.1v1.7M224.4 98.1v1.7"/>
<path d="M151.7 221.7v8M155.4 221.7v8M181 221.7v8M151.7 347.7v8M155.4 347.7v8M181 347.7v8"/>
<circle cx="71.4" cy="77.4" r="1.17"/>
<circle cx="215.4" cy="77.4" r="1.17"/>
<circle cx="71.4" cy="95.4" r="1.17"/>
<circle cx="215.4" cy="95.4" r="1.17"/>
<circle cx="196.8" cy="243.7" r="6"/>
<circle cx="196.8" cy="333.7" r="6"/>
</g>
<g fill="none" stroke="#000" stroke-width=".36">
<path d="M281.7 224.6v4.1"/>
<circle cx="518" cy="87.4" r="55.8"/>
<circle cx="199" cy="292.4" r="118"/>
</g>
<!-- layer: Symbol (ISO) -->
<g fill="none" stroke="#000" stroke-width=".36">
<path d="M207.4 52.5l2.3-1.2 .2 1zM238.2 43.9l-30.8 8.6M38.6 62.8l4.6 17.1M42.1 77.6l1-.3 .1 2.6zM128.1 95.9l2.4-.7-2 1.6zM130.5 95.2l-89.6 49.2M224.4 82.5l2.5 .4-.3 1zM224.4 82.5l14.4 5.4M60.8 102.9l2-1.5-1.3 2.1zM62.8 101.4l-22.7 25.5M217.4 139.9l2.3-1.2 .3 1zM238.2 134.2l-20.8 5.7"/>
<path d="M57.9 206.7l85.8 16M336.3 200.3l-129.5 35.4M57.8 228.8l71.4 19.4M141.4 221.7l2.3 1h-2.5zM206.8 235.7l2.2-1.2 .3 1zM336.2 227.1l-79.5 15.6M126.9 247.1l2.3 1.1-2.5-.2zM181.7 255.3l2.5-.1-2.3 1.1zM184.2 255.2l-126.4 32.8M216.7 244.5l2.5 .6-.4 .9zM216.7 244.5l119.8 56.5M256.7 242.7l2.4-1 .2 1z"/>
<path d="M172.1 338.8h2.7l-2.5 1zM174.8 338.8l-116.9 19.4"/>
<circle cx="37.6" cy="59.2" r="3.8"/>
<circle cx="241.8" cy="42.9" r="3.8"/>
<circle cx="242.3" cy="89.2" r="3.8"/>
<circle cx="37.6" cy="129.7" r="3.8"/>
<circle cx="241.8" cy="133.2" r="3.8"/>
<circle cx="37.6" cy="146.2" r="3.8"/>
<circle cx="339.9" cy="199.3" r="3.8"/>
<circle cx="54.3" cy="206" r="3.8"/>
<circle cx="54.3" cy="227.9" r="3.8"/>
<circle cx="339.9" cy="226.5" r="3.8"/>
<circle cx="54.3" cy="288.9" r="3.8"/>
<circle cx="339.9" cy="302.6" r="3.8"/>
<circle cx="54.3" cy="358.8" r="3.8"/>
</g>
<g fill="#000">
<path d="M207.4 52.5l2.3-1.2 .2 1zM42.1 77.6l1-.3 .1 2.6zM128.1 95.9l2.4-.7-2 1.6zM224.4 82.5l2.5 .4-.3 1zM60.8 102.9l2-1.5-1.3 2.1zM217.4 139.9l2.3-1.2 .3 1zM141.4 221.7l2.3 1h-2.5zM206.8 235.7l2.2-1.2 .3 1zM126.9 247.1l2.3 1.1-2.5-.2zM181.7 255.3l2.5-.1-2.3 1.1zM216.7 244.5l2.5 .6-.4 .9zM256.7 242.7l2.4-1 .2 1z"/>
<path d="M172.1 338.8h2.7l-2.5 1z"/>
</g>
<g fill="none" stroke="#000" stroke-width=".36">
<path d="M503.9 59.2a31.5 31.5 0 0 0-13.9 13.6M506.6 58l-1.4 .6M523.7 56.4a31.5 31.5 0 0 0-15.7 1.1M56.8 73.8h2.5M62.3 73.8h9.6M488.3 76.9l-1.1 3.8M489.4 74.2l-.6 1.3M535.9 61.4a31.5 31.5 0 0 1 10.3 11.9M546.8 74.6l.6 1.4M547.9 77.4a31.5 31.5 0 0 1 0 19.9M24.9 86.3h9.1M35.4 86.3h1.6"/>
<path d="M38.5 86.3h4M44 86.3h1.5M47 86.3h4.1M52.6 86.3h1.4M55.6 86.3h4M56.8 99h2.5M61.1 86.3h1.5M62.3 99h9.6M64.1 86.3h4M69.7 86.3h1.4M72.6 86.3h4.1M78.2 86.3h1.5"/>
<path d="M81.2 86.3h4M86.7 86.3h1.5M89.7 86.3h4.1M95.2 86.3h1.6M98.3 86.3h4M103.8 86.3h1.5M106.8 86.3h4.1M112.3 86.3h1.6M115.4 86.3h4M120.9 86.3h1.5M123.9 86.3h4.1M129.4 86.3h1.5"/>
<path d="M132.5 86.3h4M138 86.3h1.5M141 86.3h4M146.6 86.3h1.4M149.5 86.3h4M155.1 86.3h1.5M158.1 86.3h4M163.6 86.3h1.5M166.6 86.3h4.1M172.1 86.3h1.6M175.1 86.3h4.1M180.7 86.3h1.5"/>
<path d="M183.7 86.3h4.1M189.2 86.3h1.6M192.2 86.3h4.1M197.8 86.3h1.5M200.8 86.3h4.1M206.3 86.3h1.5M209.4 86.3h4M214.9 86.3h1.5M217.9 86.3h9M486.6 85.1l-.1 3.9M486.6 90.5l.2 1.5M486.9 82.1l-.2 1.5"/>
<path d="M487.1 93.4l.9 3.8M488.5 98.6l.6 1.4M547.4 98.8l-.6 1.3M489.7 101.3l1.9 3.4M492.5 105.9l.9 1.2M494.4 108.3l2.7 2.7M498.3 112l1.2 .9M500.7 113.7l3.3 2M505.4 116.3l1.4 .6M508.2 117.4l3.7 .9M513.4 118.6l1.5 .2M520.3 118.8l-3.9 .1"/>
<path d="M523.3 118.5l-1.5 .2M528.4 117.1l-3.7 1.1M531.2 116l-1.4 .6M546.2 101.5a31.5 31.5 0 0 1-13.6 13.8M139.7 225.7h2.5M145.2 225.7h6.8M153.5 225.7h1.5M156.5 225.7h4.3M162.4 225.7h1.4M165.4 225.7h4.3M171.1 225.7h1.6M174.2 225.7h9.3"/>
<path d="M134.2 288.7h8.8M144.5 288.7h1.5M147.4 288.7h3.9M152.7 288.7h1.5M155.7 288.7h3.7M161 288.7h1.5M164 288.7h3.7M169.2 288.7h1.6M172.2 288.7h3.8M177.5 288.7h1.5M180.5 288.7h12.9M194.9 288.7h1.5"/>
<path d="M197.9 288.7h4.2M203.6 288.7h1.5M206.6 288.7h4.2M212.3 288.7h1.5M215.3 288.7h4.2M221 288.7h1.5M224 288.7h4.2M229.7 288.7h1.4M232.7 288.7h4.2M238.4 288.7h1.4M241.4 288.7h4.2M247 288.7h1.5"/>
<path d="M250.1 288.7h9.1M139.7 351.7h2.5M145.2 351.7h7M153.7 351.7h1.6M156.7 351.7h4.5M162.8 351.7h1.4M165.7 351.7h4.5M171.7 351.7h1.5M174.8 351.7h9.4"/>
</g>
<g fill="none" stroke="#000" stroke-width=".36">
<path d="M360.2 23.9v30.2M360.2 55.6v1.5M360.2 58.6v55.5M512.3 55.9h11.5M518 50.1v11.5M518 47.4v80M491.7 61.1l8.1 8.1M544.4 61.1l-8.1 8.1M297.7 86.3h30.2M329.4 86.3h1.5M332.4 86.3h55.5M389.4 86.3h1.5"/>
<path d="M392.4 86.3h30.3M478 87.4h80M480.8 87.4h11.5M486.5 81.6v11.6M543.8 87.4h11.5M360.2 115.6v1.5M360.2 118.6v30.3M490 109.7h11.5M495.7 103.9v11.5M512.3 118.9h11.5M518 113.2v11.5M536.3 105.6l8.1 8.2"/>
<path d="M196.7 235.2v17M188.2 243.7h17M188.2 333.7h17M196.7 325.2v17"/>
</g>
<!-- layer: Wymiar (ISO) -->
<g fill="none" stroke="#000" stroke-width=".36">
<path d="M207.4 26.3h59M263.2 26.3l.5 2.6h-1zM263.2 26.3v127M278.7 55.8l105.8 39.7M445.8 52.7l-141.4 55.6M220.4 71.4h34M251.3 71.4l.5 2.4h-1zM251.3 71.4v81.9M335.9 77.3l2.4 .3-.3 1zM413.5 64.8l2.5-.4-2.2 1.4zM382.3 94.1l2.2 1.4-2.5-.4zM304.4 108.3l2.1-1.3 .3 .9z"/>
<path d="M238.4 153.3h28M250.8 150.9h1l-.5 2.4zM262.7 150.9h1l-.5 2.4z"/>
</g>
<path d="M263.2 26.3l.5 2.6h-1zM251.3 71.4l.5 2.4h-1zM335.9 77.3l2.4 .3-.3 1zM413.5 64.8l2.5-.4-2.2 1.4zM382.3 94.1l2.2 1.4-2.5-.4zM304.4 108.3l2.1-1.3 .3 .9zM250.8 150.9h1l-.5 2.4zM262.7 150.9h1l-.5 2.4z" fill="#000"/>
<g font-size="10.2">
<text x="501.8" y="395.6">AGH</text>
<text x="544.1" y="395.5">IMIR</text>
<text x="540.4" y="411.8">T2.00</text>
</g>
<g font-size="7.2">
<text x="370.7" y="22.8">A</text>
<text x="502.2" y="25.6">C ( 1 : 2 )</text>
<text x="46.2" y="35.5">A-A</text>
<text x="52.1" y="106.7">B</text>
<text x="372.4" y="108.9">C</text>
<text x="370.7" y="162.9">A</text>
<text x="91" y="197.1">B ( 1 : 1 )</text>
<text x="439.5" y="382.3">Nazwa</text>
<text x="407" y="411.6">1 : 5</text>
<text x="425.6" y="412.3">Wyciagarka</text>
<text x="507.1" y="411">-</text>
<text x="527.7" y="411">-</text>
</g>
<g font-size="5.1">
<text x="578" y="287.9">_</text>
<text x="406.5" y="289.2">13</text>
<text x="414.8" y="289.3">Wpust 22x9x200</text>
<text x="492.5" y="289.6">2</text>
<text x="506.9" y="289.6">ISO 2491</text>
<text x="542.7" y="288.1">_</text>
<text x="560.1" y="288.3">_</text>
<text x="406.4" y="296.8">12</text>
<text x="491.7" y="296.3">16</text>
<text x="542.7" y="294.9">_</text>
<text x="559.8" y="295.2">_</text>
<text x="578" y="295.1">_</text>
<text x="406.5" y="303.4">11</text>
<text x="414.9" y="303.3">Tuleja wewn trzna</text>
<text x="492.5" y="303.4">2</text>
<text x="506.5" y="303.5">T2.00.07</text>
<text x="539.9" y="303.5">C60</text>
<text x="559.8" y="301.9">_</text>
<text x="578" y="301.8">_</text>
<text x="406.4" y="310.3">10</text>
<text x="414.8" y="310.1">Tuleja zewn trzna</text>
<text x="493.1" y="310.7">1</text>
<text x="506.6" y="310.4">T2.00.06</text>
<text x="540.1" y="310.7">C60</text>
<text x="560.3" y="309.2">_</text>
<text x="578" y="309.2">_</text>
<text x="407.2" y="317">9</text>
<text x="415.2" y="317.4">Uszczelnienie wargowe 85x110</text>
<text x="493.3" y="317.5">1</text>
<text x="502.3" y="317.4">DIN 3760 A</text>
<text x="542.9" y="315.8">_</text>
<text x="560.2" y="315.8">_</text>
<text x="578.2" y="316">_</text>
<text x="542.8" y="322.8">_</text>
<text x="560.1" y="322.4">_</text>
<text x="578" y="322.7">_</text>
<text x="407.4" y="324.3">8</text>
<text x="415.4" y="324.2">Uszczelnienie wargowe 80x100</text>
<text x="493.1" y="324.5">2</text>
<text x="502.6" y="324.3">DIN 3760 A</text>
<text x="542.4" y="329.8">_</text>
<text x="578.5" y="330">_</text>
<text x="407.4" y="331.4">7</text>
<text x="415.8" y="331.4">Pier cie</text>
<text x="438.7" y="331.4">Segera Z70</text>
<text x="493" y="331.3">2</text>
<text x="507.3" y="331.4">DIN 471</text>
<text x="560.3" y="330.1">_</text>
<text x="407.1" y="338.4">6</text>
<text x="493.1" y="338.6">2</text>
<text x="506.1" y="338.1">SKF 6014</text>
<text x="542.7" y="336.7">_</text>
<text x="560.4" y="336.8">_</text>
<text x="578.2" y="336.7">_</text>
<text x="407.2" y="345.6">5</text>
<text x="415.6" y="345.5">Pokrywa dociskowa 2</text>
<text x="493.6" y="345.5">1</text>
<text x="505.9" y="345.4">T2.00.05</text>
<text x="538.1" y="345.4">S345</text>
<text x="560.5" y="343.6">_</text>
<text x="577.8" y="343.8">_</text>
<text x="407.2" y="352.1">4</text>
<text x="415.6" y="352.1">Pokrywa dociskowa 1</text>
<text x="493.5" y="351.8">1</text>
<text x="506" y="352.3">T2.00.04</text>
<text x="537.9" y="352.5">S345</text>
<text x="560.6" y="351.1">_</text>
<text x="578" y="350.7">_</text>
<text x="407.2" y="359.3">3</text>
<text x="493.4" y="358.9">1</text>
<text x="505.8" y="359.2">T2.00.03</text>
<text x="539.1" y="359.6">C60</text>
<text x="560.3" y="357.5">_</text>
<text x="577.8" y="357.9">_</text>
<text x="561" y="364.7">_</text>
<text x="578.1" y="364.9">_</text>
<text x="407.3" y="366.2">2</text>
<text x="415.5" y="366.2">B ben</text>
<text x="493.5" y="366.4">1</text>
<text x="505.8" y="366.1">T2.00.02</text>
<text x="538" y="366.4">S345</text>
<text x="560.1" y="371.9">_</text>
<text x="578.6" y="371.8">_</text>
<text x="408" y="373.3">1</text>
<text x="415.5" y="373.2">Korpus</text>
<text x="493.5" y="373.3">1</text>
<text x="506.3" y="373.2">T2.00.01</text>
<text x="538.2" y="373.2">S345</text>
</g>
<g font-size="5">
<text x="415.1" y="296.7">Śruba M8x30-8.8</text>
<text x="415.4" y="338.4">Łożysko SKF 70x110x20</text>
</g>
<g font-size="4.3">
<text x="499.7" y="296.3">DIN EN ISO 4762</text>
<text x="444.4" y="303.3">Ę</text>
<text x="443.6" y="310.1">Ę</text>
<text x="424.9" y="331.4">Ś</text>
<text x="433.5" y="331.4">Ń</text>
<text x="415.5" y="359.1">Wał</text>
</g>
<g font-size="3.6">
<text x="418.5" y="366.2">Ę</text>
<text x="406.1" y="379.4">Nr</text>
<text x="406.1" y="383">poz.</text>
<text x="489.6" y="383.1">sztuk</text>
<text x="490.3" y="379.5">L-ba</text>
<text x="502.3" y="381.3">Nr rysunku/normy</text>
<text x="537" y="381.1">MateriaŁ</text>
<text x="557" y="381.2">Masa</text>
<text x="574.2" y="381">Uwagi</text>
<text x="405.3" y="389.6">KonstruowaŁ</text>
<text x="435.1" y="389.5">K. Kolano</text>
<text x="524.9" y="388.7">WydziaŁ</text>
<text x="405.3" y="396.8">SprawdziŁ</text>
<text x="435.2" y="396.7">B. Stepien</text>
<text x="405.1" y="402.8">PodziaŁka</text>
<text x="425.1" y="402.6">Nazwa</text>
<text x="499.8" y="402.6">MateriaŁ</text>
<text x="520.1" y="402.8">Masa</text>
<text x="539.8" y="402.8">Nr rysunku</text>
</g>
<g font-size="3.4">
<text x="240.9" y="44.2">2</text>
<text x="36.7" y="60.5">3</text>
<text x="241.4" y="90.4">5</text>
<text x="261.6" y="92.7" transform="rotate(-90 261.6 92.7)">635</text>
<text x="249.7" y="115.2" transform="rotate(-90 249.7 115.2)">410</text>
<text x="36.7" y="131">4</text>
<text x="240.8" y="134.5">1</text>
<text x="35.8" y="147.5">13</text>
<text x="339" y="200.6">6</text>
<text x="52.4" y="207.3">12</text>
<text x="338" y="227.7">11</text>
<text x="52.4" y="229.2">10</text>
<text x="53.3" y="290.1">7</text>
<text x="339" y="303.8">8</text>
<text x="53.3" y="360.2">9</text>
</g>
<g font-size="3.2">
<text x="280.2" y="54.1" transform="rotate(21 280.2 54.1)">⌀260</text>
<text x="436.4" y="54" transform="rotate(-22 436.4 54)">⌀600</text>
</g>
</svg>
